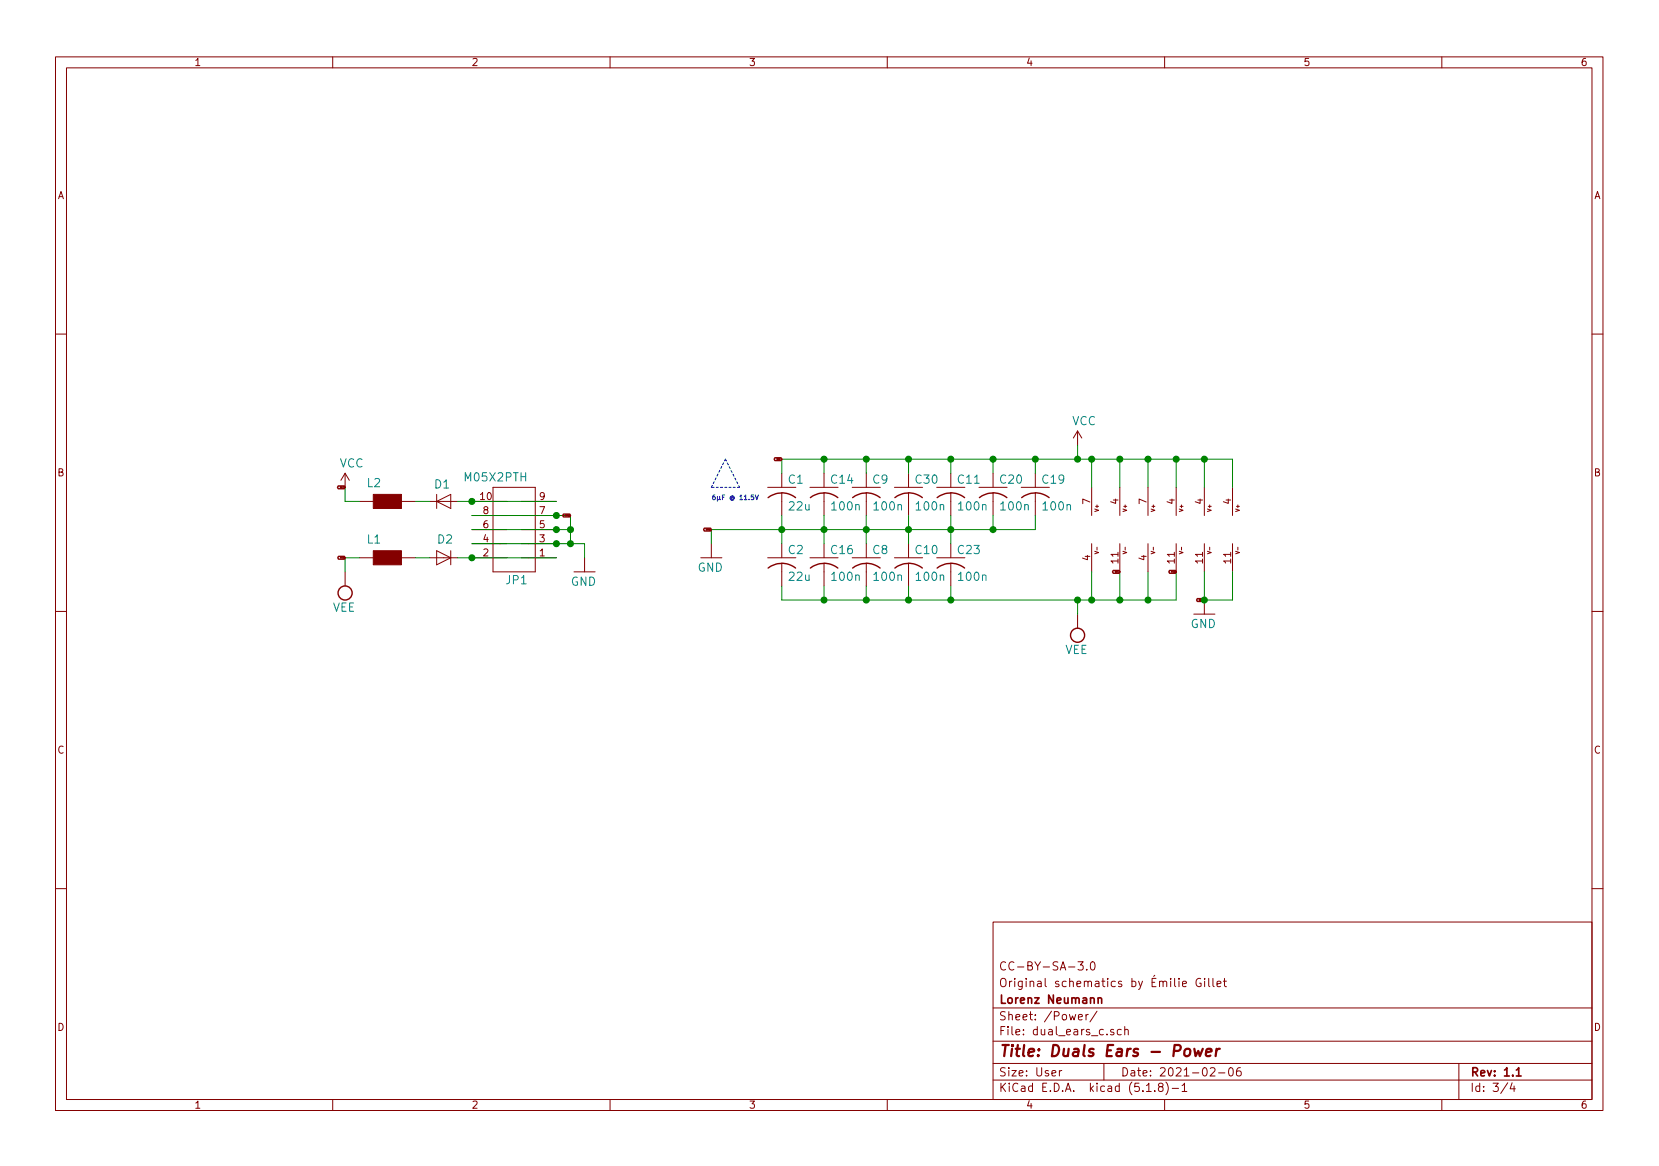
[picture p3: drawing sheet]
<svg xmlns="http://www.w3.org/2000/svg" width="299mm" height="210mm" viewBox="0 0 299 210" stroke-linecap="round" stroke-linejoin="round" font-family="sans-serif">
<g fill="none" stroke="#840000" stroke-width=".18">
<path d="M10 10.3h279.1v189.9h-279.1zM12 12.2h275.1v186.1h-275.1zM60 10.3v1.9M110 10.3v1.9M160 10.3v1.9M210 10.3v1.9M260 10.3v1.9M10 60.2h2M194.3 77.7v2.6M194.3 77.7l-.8 1.3M194.3 77.7l.8 1.3M287.1 60.2h2"/>
<path d="M62.2 85.3l-.7 1.3M62.2 85.3l.8 1.3M62.2 85.3v2.6M64.8 90.4h2.5M72.4 90.4h2.5M77.5 90.4h5M78.7 99.3l2.6 1.3-2.6 1.2zM78.7 89.1v2.6M78.7 90.4l2.6-1.3v2.6zM81.3 99.3v2.5M85.1 90.4h6.3M85.1 93h6.3"/>
<path d="M85.1 95.5h6.3M85.1 98h6.3M88.9 87.9h7.6v15.2h-7.6zM94 90.4h6.3M94 93h6.3M94 95.5h6.3M94 98h6.3M128.3 98v2.6M138.4 87.9h5.1M141 85.3v2.6M141 88.9v4.1M141 98v2.6"/>
<path d="M146 87.9h5.1M148.6 85.3v2.6M148.6 88.9v4.1M148.6 98v2.6M153.7 87.9h5M156.2 85.3v2.6M156.2 88.9v4.1M156.2 98v2.6M161.3 87.9h5.1M163.8 85.3v2.6M163.8 88.9v4.1M163.8 98v2.6"/>
<path d="M168.9 87.9h5.1M171.4 85.3v2.6M171.4 88.9v4.1M171.4 98v2.6M176.5 87.9h5.1M179.1 85.3v2.6M179.1 88.9v4.1M184.1 87.9h5.1M186.7 85.3v2.6M186.7 88.9v4.1M196.8 87.9v5.1M196.8 98v5.1"/>
<path d="M201.9 87.9v5.1M201.9 98v5.1M207 87.9v5.1M207 98v5.1M212.1 87.9v5.1M212.1 98v5.1M217.2 87.9v5.1M217.2 98v5.1M222.2 87.9v5.1M222.2 98v5.1M10 110.3h2M62.2 103.1v2.6"/>
<path d="M64.8 100.6h2.5M72.4 100.6h2.5M77.5 100.6h5M85.1 100.6h6.3M94 100.6h6.3M103.5 103.1h3.8M105.4 100.6v2.5M126.4 100.6h3.8M138.4 100.6h5.1M141 101.6v4.1M146 100.6h5.1M148.6 101.6v4.1"/>
<path d="M153.7 100.6h5M156.2 101.6v4.1M161.3 100.6h5.1M163.8 101.6v4.1M168.9 100.6h5.1M171.4 101.6v4.1M194.3 110.7v2.6M215.3 110.7h3.8M217.2 108.2v2.5M287.1 110.3h2M10 160.2h2M179.1 166.3h108v32h-108z"/>
<path d="M194.4 173.4h.9l-.5 .6 .4 .1v.7l-.2 .1-.6-.1M196 174.8v.1M196.7 173.6l.3-.2a.86 .86 0 0 1 .1 1.5l-.4-.3-.1-.6zM213.2 177.4l.7-.1v-.3l-.4-.1-.3 .2 .1 .7h.6M216.5 176.5a.73 .73 0 0 0-.9 .5 .73 .73 0 0 0 .6 .9l.4-.1v-.5h-.3M217.2 176.4v.2M217.2 176.9v1M218 176.4v1.3l.2 .2M218.7 176.4v1.3l.2 .2M219.5 177.4l.7-.1-.1-.3-.4-.1-.2 .2v.7h.6M220.6 176.9h.6M220.8 176.4v1.3l.4 .2"/>
<path d="M287.1 160.2h2M60 198.3v1.9M110 198.3v1.9M160 198.3v1.9M179.1 194.8h108M179.1 191.8h108M179.1 187.8h108M179.1 181.8h108M191 193v1M191.5 193l-.5 .3M194.5 183.4l.7-.1-.1-.3-.4-.1-.2 .2v.7h.6M195.8 182.9v1"/>
<path d="M196.2 182.9l-.3 .2-.1 .1M197.8 182.3l-1.3 2M199.1 191.8v3M200.8 185.7l-.3-.1-.2 .2v.2l.5 .2v.3h-.5M202.2 185.7l-.4-.1-.3 .3v.6l.3 .1 .4-.1M202.8 185.7l.2-.1 .4 .1 .1 .9M202.8 185.1v1.5M206.7 196.8h.9M208.2 196.7v.1M209.2 196l-.3-.3 .3-.4 .5 .2-.1 .4a.52 .52 0 0 0-.6 .2 .52 .52 0 0 0 0 .6l.4 .1 .3-.1v-.4l-.3-.3M210 198.3v1.9M210.2 195.1a1.71 1.71 0 0 1 0 2.3"/>
<path d="M211.4 196.3h1.1M213.2 195.8l.4-.5v1.5M213.2 196.8h.8M218.2 192.7l.6-.2 .3 .5-.9 1h.9M219.7 193.5h1.2M221.7 192.7l.3-.2a.94 .94 0 0 1 0 1.5 .82 .82 0 0 1-.3-1.3zM223.7 192.5a.59 .59 0 0 0-.7 .7v.7l.2 .1 .5-.1 .1-.5-.1-.2-.5-.1-.2 .3M260 198.3v1.9M263.1 191.8v6.5M271.9 195.2l-1.3 2M272.7 195.2l-.4 1.1h1M273 195.8v1"/>
</g>
<path d="M198 179.9v1M198 180.1l.2-.2 .4 .1 .1 .9M273.4 193l.5-.5v1.5M273.4 194h.9" fill="none" stroke="#840000" stroke-width=".3"/>
<path d="M213.7 189.3a.53 .53 0 0 1 .6-.2 .53 .53 0 0 1 .4 .4l-.1 .6a.54 .54 0 0 1-.5 .4 .54 .54 0 0 1-.6-.4zM215.4 189.1l.2 1.3 .5-.9 .3 .9 .5-1.3M217.5 189.8l1-.2-.1-.4-.5-.1-.4 .3v.9l.2 .1 .6-.1M219.4 189.1l-.2 1.3M220 189.1a.55 .55 0 0 0-.7 .4" fill="none" stroke="#840000" stroke-width=".41"/>
<g fill="none" stroke="#840000" stroke-width=".25">
<path d="M61 87.6h1.1l.1 .3-.1 .2h-1.1l-.1-.2zM101.6 92.7h1.1l.2 .3-.2 .2h-1.1l-.1-.2zM127 95.2h1.1l.2 .3-.2 .3h-1.1l-.1-.3zM139.7 82.5h1.1l.2 .3-.2 .3h-1.1l-.1-.3zM141 88.9a4.3 4.3 0 0 0-2.5 .8M141 88.9a4.1 4.1 0 0 1 2.5 .8M148.6 88.9a4.3 4.3 0 0 0-2.5 .8M148.6 88.9a4.1 4.1 0 0 1 2.5 .8M156.2 88.9a4.3 4.3 0 0 0-2.5 .8M156.2 88.9a4.1 4.1 0 0 1 2.5 .8M163.8 88.9a4.3 4.3 0 0 0-2.4 .8M163.8 88.9a4.1 4.1 0 0 1 2.5 .8"/>
<path d="M171.4 88.9a4.3 4.3 0 0 0-2.4 .8M171.4 88.9a4.1 4.1 0 0 1 2.5 .8M179.1 88.9a4.3 4.3 0 0 0-2.5 .8M179.1 88.9a4.1 4.1 0 0 1 2.5 .8M186.7 88.9a4.3 4.3 0 0 0-2.5 .8M186.7 88.9a4.1 4.1 0 0 1 2.5 .8M61 100.3h1.1l.1 .3-.1 .2h-1.1l-.1-.2zM141 101.6a4.3 4.3 0 0 0-2.5 .8M141 101.6a4.1 4.1 0 0 1 2.5 .8M148.6 101.6a4.3 4.3 0 0 0-2.5 .8M148.6 101.6a4.1 4.1 0 0 1 2.5 .8M156.2 101.6a4.3 4.3 0 0 0-2.5 .8"/>
<path d="M156.2 101.6a4.1 4.1 0 0 1 2.5 .8M163.8 101.6a4.3 4.3 0 0 0-2.4 .8M163.8 101.6a4.1 4.1 0 0 1 2.5 .8M171.4 101.6a4.3 4.3 0 0 0-2.4 .8M171.4 101.6a4.1 4.1 0 0 1 2.5 .8M200.7 102.9h1.1l.1 .2-.1 .3h-1.1l-.1-.3zM210.9 102.9h1.1l.1 .2-.1 .3h-1.1l-.1-.3zM215.9 107.9h1.1l.2 .3-.2 .3h-1.1l-.1-.3z"/>
<circle cx="62.2" cy="106.9" r="1.27"/>
<circle cx="194.3" cy="114.5" r="1.27"/>
</g>
<g fill="#840000" stroke="#840000" stroke-width=".18">
<path d="M67.3 99.3h5.1v2.5h-5.1z"/>
<path d="M67.3 89.1h5.1v2.6h-5.1z"/>
</g>
<path d="M128.3 87.9l2.5-5.1M130.8 82.8l2.5 5.1M133.3 87.9h-5" fill="none" stroke="#0000c2" stroke-width=".18" stroke-dasharray=".4 .4"/>
<g fill="none" stroke="#008400" stroke-width=".18">
<path d="M62.2 87.9v2.5h2.6M74.9 90.4h2.6M82.5 90.4h17.8M85.1 95.5h17.8M85.1 93h17.8v5M85.1 98h20.3v2.6M141 85.3v-2.5h81.2v5.1M141 93v5M148.6 82.8v2.5M148.6 93v5M156.2 82.8v2.5M156.2 93v5"/>
<path d="M163.8 82.8v2.5M163.8 93v5M171.4 82.8v2.5M171.4 93v5M179.1 82.8v2.5M179.1 93v2.5M186.7 82.8v2.5M186.7 93v2.5h-58.4v2.5M194.3 80.3v2.5M196.8 82.8v5.1M201.9 82.8v5.1M207 82.8v5.1"/>
<path d="M212.1 82.8v5.1M217.2 82.8v5.1M64.8 100.6h-2.6v2.5M74.9 100.6h2.6M82.5 100.6h17.8M148.6 105.7v2.5M156.2 105.7v2.5M163.8 105.7v2.5M171.4 105.7v2.5M194.3 108.2v2.5M196.8 103.1v5.1M201.9 103.1v5.1"/>
<path d="M207 103.1v5.1M212.1 103.1v5.1h-71.1v-2.5M217.2 103.1v5.1h5v-5.1"/>
</g>
<path d="M135.9 89.2h-.4v.5l.4-.1v.4h-.4M136.2 89.2l.3 .9 .3-.9" fill="none" stroke="#0000c2" stroke-width=".18"/>
<g fill="#008400" stroke="#008400" stroke-width=".25">
<circle cx="156.2" cy="108.2" r=".51"/>
<circle cx="102.9" cy="95.5" r=".51"/>
<circle cx="163.8" cy="82.8" r=".51"/>
<circle cx="212.1" cy="82.8" r=".51"/>
<circle cx="217.2" cy="108.2" r=".51"/>
<circle cx="217.2" cy="82.8" r=".51"/>
<circle cx="85.1" cy="90.4" r=".51"/>
<circle cx="201.9" cy="82.8" r=".51"/>
<circle cx="186.7" cy="82.8" r=".51"/>
<circle cx="207" cy="82.8" r=".51"/>
<circle cx="201.9" cy="108.2" r=".51"/>
<circle cx="102.9" cy="98" r=".51"/>
<circle cx="100.3" cy="98" r=".51"/>
<circle cx="148.6" cy="95.5" r=".51"/>
<circle cx="85.1" cy="100.6" r=".51"/>
<circle cx="148.6" cy="82.8" r=".51"/>
<circle cx="196.9" cy="82.8" r=".51"/>
<circle cx="156.2" cy="82.8" r=".51"/>
<circle cx="194.3" cy="82.8" r=".51"/>
<circle cx="148.6" cy="108.2" r=".51"/>
<circle cx="194.3" cy="108.2" r=".51"/>
<circle cx="196.9" cy="108.2" r=".51"/>
<circle cx="179.1" cy="82.8" r=".51"/>
<circle cx="171.5" cy="82.8" r=".51"/>
<circle cx="100.3" cy="95.5" r=".51"/>
<circle cx="156.2" cy="95.5" r=".51"/>
<circle cx="141" cy="95.5" r=".51"/>
<circle cx="163.8" cy="108.2" r=".51"/>
<circle cx="163.8" cy="95.5" r=".51"/>
<circle cx="171.5" cy="95.5" r=".51"/>
<circle cx="179.1" cy="95.5" r=".51"/>
<circle cx="171.5" cy="108.2" r=".51"/>
<circle cx="207" cy="108.2" r=".51"/>
<circle cx="100.3" cy="93" r=".51"/>
</g>
<text font-size="2.8" fill="#840000" x="180.1" y="190.5">Title: Duals Ears - Power</text>
<g font-size="2.1" fill="#008484">
<text x="193.3" y="76.7">VCC</text>
<text x="61.2" y="84.3">VCC</text>
<text x="66.2" y="87.9">L2</text>
<text x="78.4" y="88.1">D1</text>
<text x="84" y="86.8">M05X2PTH</text>
<text x="142.2" y="87.2">C1</text>
<text x="149.9" y="87.2">C14</text>
<text x="157.4" y="87.2">C9</text>
<text x="165.2" y="87.2">C30</text>
<text x="172.8" y="87.2">C11</text>
<text x="180.4" y="87.2">C20</text>
<text x="188" y="87.2">C19</text>
<text x="142.4" y="92">22u</text>
<text x="150.1" y="92">100n</text>
<text x="157.8" y="92">100n</text>
<text x="165.4" y="92">100n</text>
<text x="173" y="92">100n</text>
<text x="180.6" y="92">100n</text>
<text x="188.2" y="92">100n</text>
<text x="66.2" y="98">L1</text>
<text x="78.9" y="98">D2</text>
<text x="142.2" y="99.9">C2</text>
<text x="149.9" y="99.9">C16</text>
<text x="157.4" y="99.9">C8</text>
<text x="165.2" y="99.9">C10</text>
<text x="172.8" y="99.9">C23</text>
<text x="91.3" y="105.4">JP1</text>
<text x="102.9" y="105.6">GND</text>
<text x="125.8" y="103.1">GND</text>
<text x="142.4" y="104.7">22u</text>
<text x="150.1" y="104.7">100n</text>
<text x="157.8" y="104.7">100n</text>
<text x="165.4" y="104.7">100n</text>
<text x="173" y="104.7">100n</text>
<text x="60" y="110.3">VEE</text>
<text x="214.7" y="113.3">GND</text>
<text x="192" y="117.9">VEE</text>
</g>
<g font-size="2.1" fill="#840000">
<text x="180.1" y="178">Original schematics by Émilie Gillet</text>
<text x="180.1" y="175">CC-BY-SA-3.0</text>
<text x="180.1" y="184">Sheet: /Power/</text>
<text x="180.1" y="181">Lorenz Neumann</text>
<text x="180.1" y="186.7">File: dual_ears_c.sch</text>
<text x="180.1" y="196.9">KiCad E.D.A. kicad (5.1.8)-1</text>
<text x="180.1" y="194.1">Size: User</text>
<text x="202.1" y="194.1">Date: 2021-02-06</text>
<text x="265" y="194.1">Rev: 1.1</text>
<text x="265" y="196.9">Id: 3/4</text>
</g>
<g font-size="1.8" fill="#840000">
<text x="35" y="11.9">1</text>
<text x="85" y="11.9">2</text>
<text x="135" y="11.9">3</text>
<text x="185" y="11.9">4</text>
<text x="235" y="11.9">5</text>
<text x="285" y="11.9">6</text>
<text x="10.4" y="35.9">A</text>
<text x="287.4" y="35.9">A</text>
<text x="10.4" y="85.9">B</text>
<text x="287.4" y="85.9">B</text>
<text x="86.7" y="90.2">10</text>
<text x="87.1" y="95.2">6</text>
<text x="87.1" y="92.7">8</text>
<text x="97.3" y="95.2">5</text>
<text x="97.3" y="92.7">7</text>
<text x="97.3" y="90.2">9</text>
<text x="196.6" y="90.9" transform="rotate(-90 196.6 90.9)">7</text>
<text x="201.7" y="90.9" transform="rotate(-90 201.7 90.9)">4</text>
<text x="206.8" y="90.9" transform="rotate(-90 206.8 90.9)">7</text>
<text x="211.8" y="90.9" transform="rotate(-90 211.8 90.9)">4</text>
<text x="216.9" y="90.9" transform="rotate(-90 216.9 90.9)">4</text>
<text x="222" y="90.9" transform="rotate(-90 222 90.9)">4</text>
<text x="87.1" y="100.3">2</text>
<text x="87.1" y="97.8">4</text>
<text x="97.3" y="100.3">1</text>
<text x="97.3" y="97.8">3</text>
<text x="196.6" y="101.1" transform="rotate(-90 196.6 101.1)">4</text>
<text x="201.7" y="101.5" transform="rotate(-90 201.7 101.5)">11</text>
<text x="206.8" y="101.1" transform="rotate(-90 206.8 101.1)">4</text>
<text x="211.8" y="101.5" transform="rotate(-90 211.8 101.5)">11</text>
<text x="216.9" y="101.5" transform="rotate(-90 216.9 101.5)">11</text>
<text x="222" y="101.5" transform="rotate(-90 222 101.5)">11</text>
<text x="10.4" y="135.9">C</text>
<text x="287.4" y="135.9">C</text>
<text x="10.4" y="185.9">D</text>
<text x="287.4" y="185.9">D</text>
<text x="35" y="199.9">1</text>
<text x="85" y="199.9">2</text>
<text x="135" y="199.9">3</text>
<text x="185" y="199.9">4</text>
<text x="235" y="199.9">5</text>
<text x="285" y="199.9">6</text>
</g>
<text font-size="1.2" fill="#0000c2" x="128.3" y="90.2">6µF @ 11.5V</text>
<g font-size="1" fill="#840000">
<text x="198.1" y="92.2" transform="rotate(-90 198.1 92.2)">V+</text>
<text x="203.2" y="92.2" transform="rotate(-90 203.2 92.2)">V+</text>
<text x="208.3" y="92.2" transform="rotate(-90 208.3 92.2)">V+</text>
<text x="213.4" y="92.2" transform="rotate(-90 213.4 92.2)">V+</text>
<text x="218.4" y="92.2" transform="rotate(-90 218.4 92.2)">V+</text>
<text x="223.5" y="92.2" transform="rotate(-90 223.5 92.2)">V+</text>
<text x="198.1" y="99.7" transform="rotate(-90 198.1 99.7)">V-</text>
<text x="203.2" y="99.7" transform="rotate(-90 203.2 99.7)">V-</text>
<text x="208.3" y="99.7" transform="rotate(-90 208.3 99.7)">V-</text>
<text x="213.4" y="99.7" transform="rotate(-90 213.4 99.7)">V-</text>
<text x="218.4" y="99.7" transform="rotate(-90 218.4 99.7)">V-</text>
<text x="223.5" y="99.7" transform="rotate(-90 223.5 99.7)">V-</text>
</g>
<g font-size=".4" fill="#840000">
<text x="140.1" y="82.9">VCC</text>
<text x="61.3" y="88">VCC</text>
<text x="101.9" y="93.1">GND</text>
<text x="127.3" y="95.6">GND</text>
<text x="61.3" y="100.7">VEE</text>
<text x="201" y="103.2">VEE</text>
<text x="211.2" y="103.2">VEE</text>
<text x="216.2" y="108.3">GND</text>
</g>
</svg>
